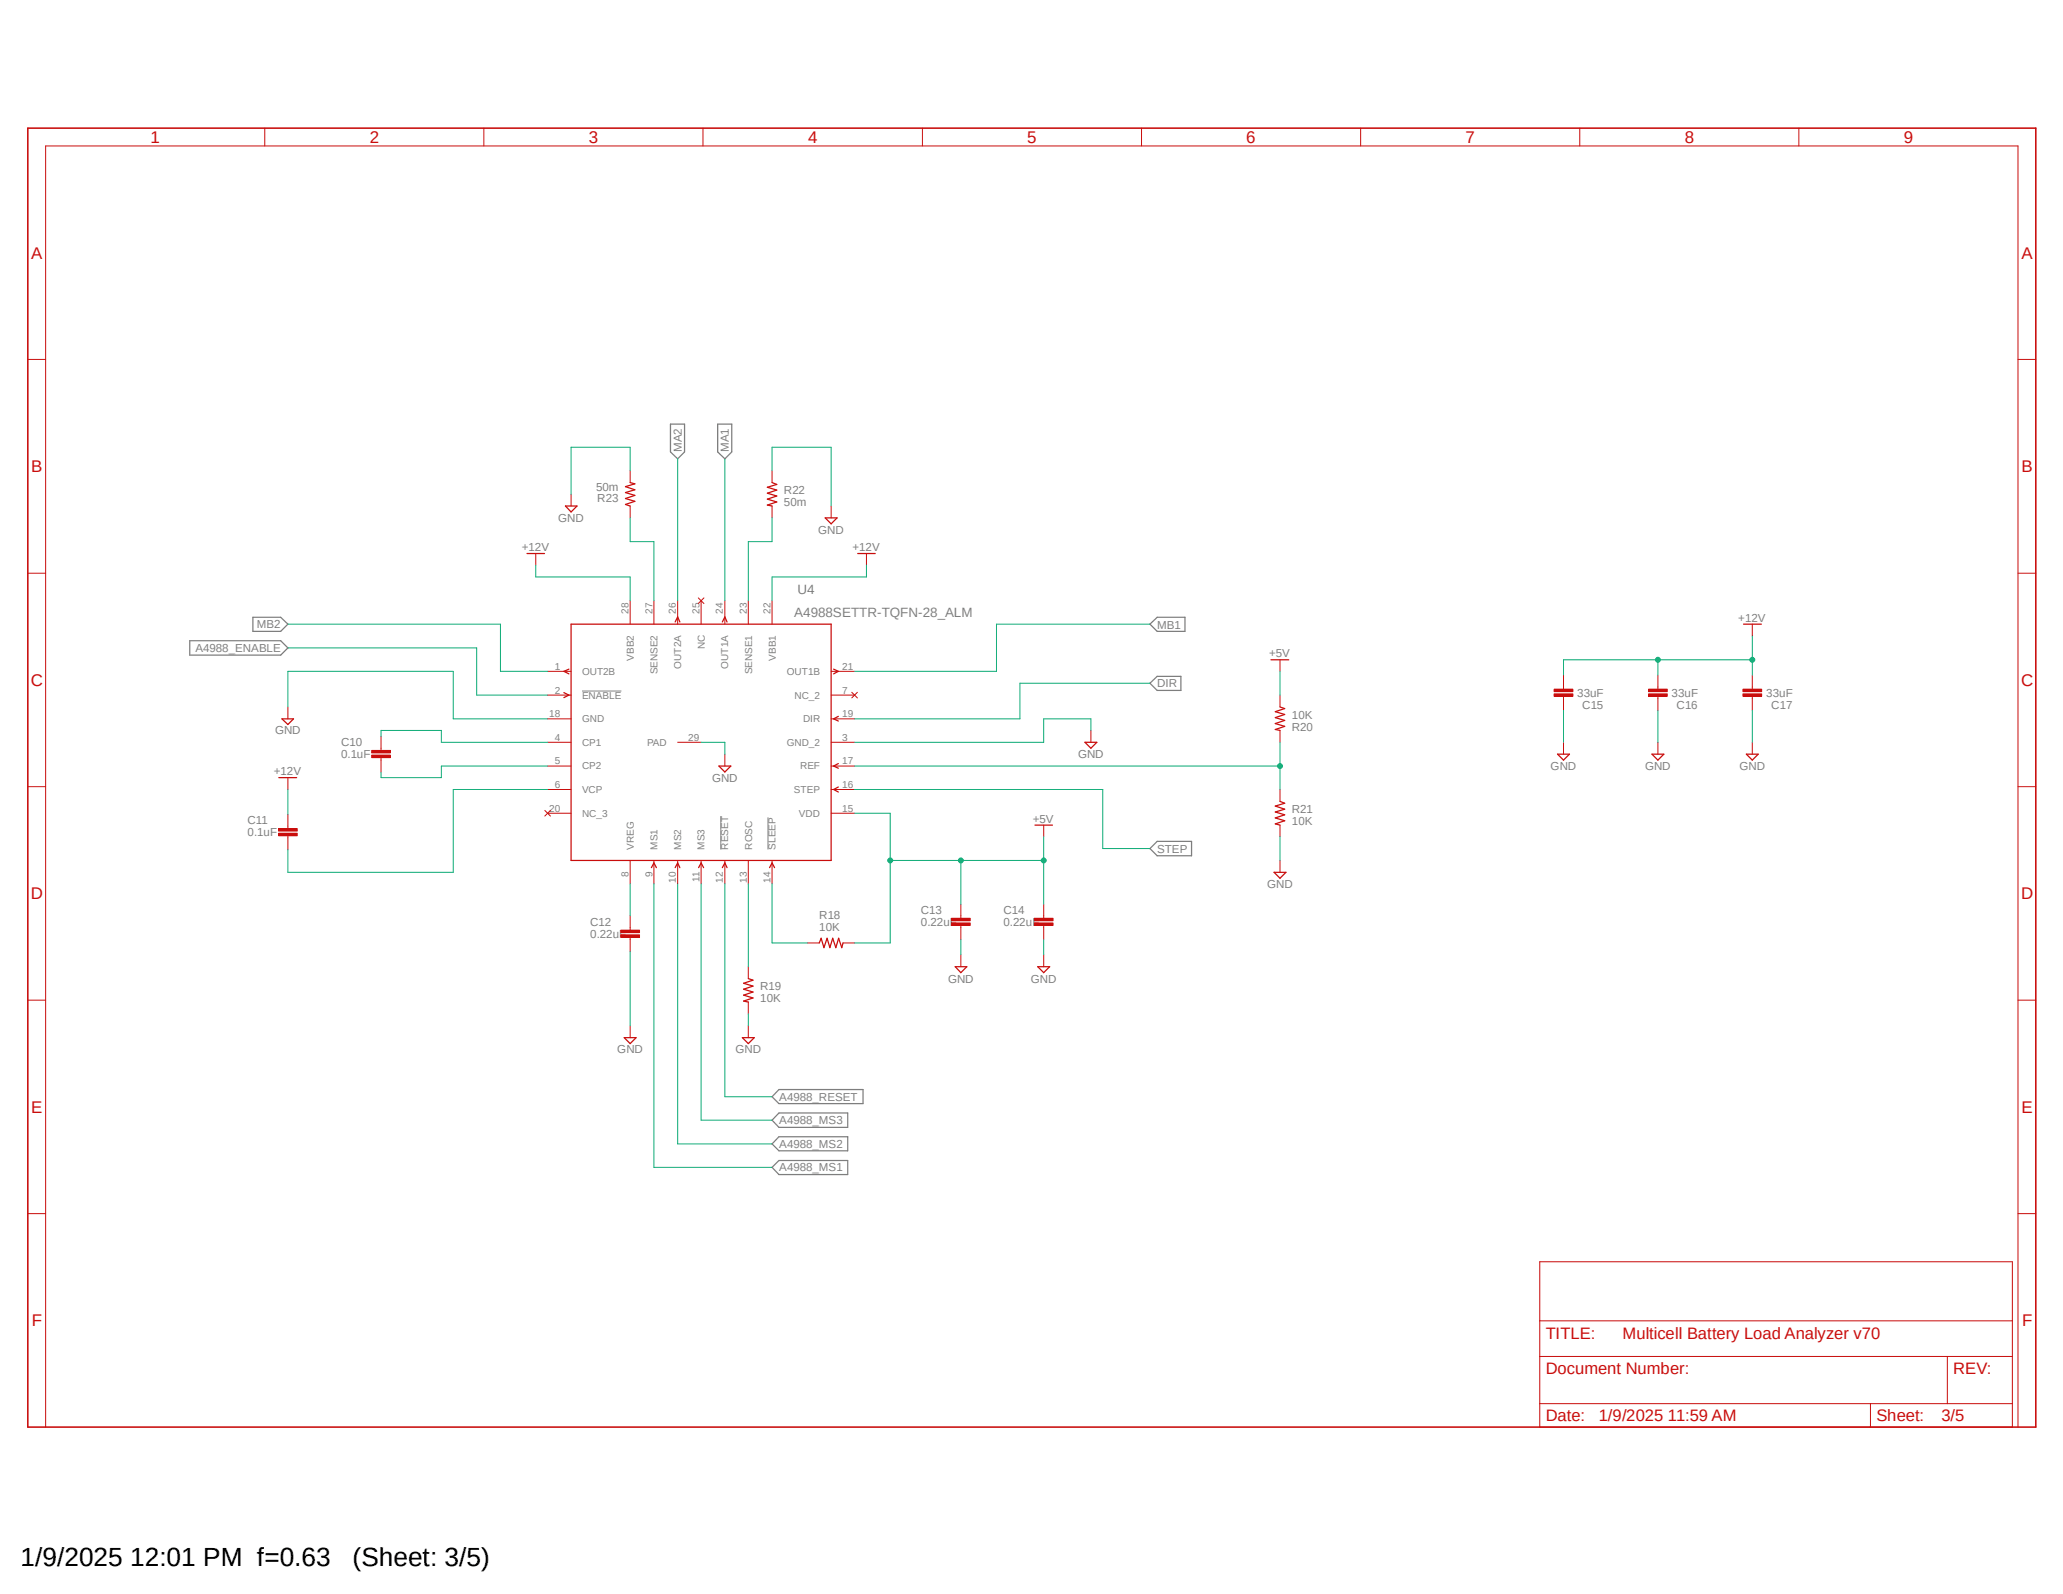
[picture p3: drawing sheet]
<svg xmlns="http://www.w3.org/2000/svg" width="279mm" height="216mm" viewBox="0 0 279 216" stroke-linecap="round" stroke-linejoin="round" font-family="sans-serif">
<path d="M3.4 17.1l272.6 176.6M276 17.1l-272.6 176.6" fill="none" stroke="#fff" stroke-width=".14"/>
<path d="M78.8 93.6h5.4M97.6 110.5v4.6M104 110.7v4.4" fill="none" stroke="#808080" stroke-width=".14"/>
<path d="M90.8 57.4h1.9v3.8l-.9 .9-1-.9zM97.2 57.4h1.9v3.8l-.9 .9-1-.9zM25.7 86.8h12.3l1 1-1 .9h-12.3zM34.2 83.6h3.8l1 .9-1 1h-3.8zM155.7 84.5l1-.9h3.8v1.9h-3.8zM155.7 92.5l1-.9h3.2v1.9h-3.2zM155.7 114.9l1-.9h4.7v1.9h-4.7zM104.6 158.1l.9-.9h9.3v1.9h-9.3zM105.5 150.7h9.3v2h-9.3l-.9-1zM105.5 154h9.3v1.9h-9.3l-.9-1zM105.5 147.6h11.4v1.9h-11.4l-.9-1z" fill="none" stroke="#808080" stroke-width=".17"/>
<path d="M3.8 17.4h271.9v175.9h-271.9z" fill="none" stroke="#c90d0c" stroke-width=".21"/>
<g fill="none" stroke="#c90d0c" stroke-width=".14">
<path d="M35.9 17.4v2.4M65.5 17.4v2.4M95.2 17.4v2.4M124.9 17.4v2.4M154.6 17.4v2.4M184.3 17.4v2.4M214 17.4v2.4M243.6 17.4v2.4M3.8 48.7h2.4M273.3 48.7h2.4M3.8 77.6h2.4M72.6 75v1.5"/>
<path d="M77.3 67v1.5M85.3 63.8v1.6M85.3 68.5v1.6M104.6 63.8v1.6M104.6 68.5v1.6M112.6 68.5v1.6M117.3 75v1.5M273.3 77.6h2.4M39 95.8v1.6M51.6 99.7v2M74.2 94.1h3.1M74.2 97.4h3.1"/>
<path d="M74.2 90.9h3.1M85.3 81.4v3.1M88.6 81.4v3.1M91.8 81.4v3.1M94.6 81l.7 .7M95 81.4v3.1M95.3 81l-.7 .7M98.2 81.4v3.1M101.3 81.4v3.1M104.6 81.4v3.1M112.6 94.1h3.1M112.6 97.4h3.1"/>
<path d="M112.6 90.9h3.1M115.4 93.8l.7 .7M116.1 93.8l-.7 .7M147.7 98.9v1.6M173.4 89.4v1.5M173.4 94.1v1.7M173.4 98.9v1.6M210.5 93.3h2.5v.4h-2.5zM210.5 94h2.5v.3h-2.5zM211.8 91.4v1.9M211.8 94.3v1.9M223.3 93.3h2.5v.4h-2.5z"/>
<path d="M223.3 94h2.5v.3h-2.5zM224.5 91.4v1.9M224.5 94.3v1.9M236.1 93.3h2.5v.4h-2.5zM236.1 94h2.5v.3h-2.5zM237.3 84.5v1.6M237.3 91.4v1.9M237.3 94.3v1.9M3.8 106.6h2.4M37.7 112.9h2.6v.3h-2.6zM37.7 112.2h2.6v.4h-2.6zM39 105.3v1.6"/>
<path d="M39 110.3v1.9M39 113.2v1.9M50.3 102.3h2.6v.3h-2.6zM50.3 101.6h2.6v.4h-2.6zM51.6 102.6v2M73.8 109.8l.7 .7M74.2 100.5h3.1M74.2 103.8h3.1M74.2 106.9h3.1M74.2 110.2h3.1M74.5 109.8l-.7 .7M85.3 116.5v3.2"/>
<path d="M88.6 116.5v3.2M91.8 100.5h3.2M91.8 116.5v3.2M95 116.5v3.2M98.2 102.2v1.6M98.2 116.5v3.2M101.3 116.5v3.2M104.6 116.5v3.2M112.6 100.5h3.1M112.6 103.8h3.1M112.6 106.9h3.1M112.6 110.2h3.1"/>
<path d="M141.4 111.8v1.5M173.4 106.9v1.6M173.4 111.8v1.5M173.4 116.5v1.7M211.8 100.5v1.7M224.5 100.5v1.7M237.3 100.5v1.7M273.3 106.6h2.4M3.8 135.5h2.4M84.1 126.6h2.5v.4h-2.5zM84.1 126h2.5v.3h-2.5zM85.3 124v2"/>
<path d="M85.3 126.9v2M85.3 138.9v1.6M101.3 130.9v1.6M101.3 135.7v1.6M101.3 138.9v1.6M109.3 127.7h1.7M114.2 127.7h1.5M128.9 125h2.5v.3h-2.5zM128.9 124.4h2.5v.3h-2.5zM130.1 122.5v1.9M130.1 125.3v2M130.1 129.3v1.6"/>
<path d="M140.1 125h2.5v.3h-2.5zM140.1 124.4h2.5v.3h-2.5zM141.4 122.5v1.9M141.4 125.3v2M141.4 129.3v1.6M273.3 135.5h2.4M3.8 164.4h2.4M208.5 170.9h64v22.4h-64zM208.5 178.9h64M273.3 164.4h2.4M6.2 193.3v-173.5h267.1v173.5M208.5 183.7h64"/>
<path d="M208.5 190.1h64M253.3 190.1v3.2M263.7 183.7v6.4"/>
</g>
<g fill="none" stroke="#c90d0c" stroke-width=".34">
<path d="M210.5 93.5h2.5M210.5 94.1h2.5M223.3 93.5h2.5M223.3 94.1h2.5M236.1 93.5h2.5M236.1 94.1h2.5M37.7 113h2.6M37.7 112.4h2.6M50.3 102.4h2.6M50.3 101.8h2.6M84.1 126.8h2.5M84.1 126.2h2.5"/>
<path d="M128.9 125.2h2.5M128.9 124.5h2.5M140.1 125.2h2.5M140.1 124.5h2.5"/>
</g>
<g fill="none" stroke="#c90d0c" stroke-width=".17">
<path d="M71.4 75h2.3M76.6 68.5h1.5l-.8 .8zM85.3 65.4l.7 .1-1.3 .4 1.3 .4-1.3 .4 1.3 .4-1.3 .4 1.3 .4-1.3 .4 .6 .2M104.6 65.4l.6 .2-1.3 .4 1.3 .4-1.3 .4 1.3 .4-1.3 .4 1.3 .4-1.3 .4 .7 .1M111.8 70.1h1.6l-.8 .9zM116.2 75h2.3M38.2 97.4h1.6l-.8 .7zM76.4 93.8l.6 .3-.6 .4M77 90.6l-.6 .3 .6 .4M77.3 84.5h35.3v32h-35.3zM91.4 84.2l.4-.6 .3 .6M97.8 84.2l.4-.6 .3 .6"/>
<path d="M112.9 90.6l.6 .3-.6 .4M113.5 97l-.6 .4 .6 .3M172.1 89.4h2.4M173.4 95.8l.6 .2-1.3 .4 1.3 .4-1.3 .4 1.3 .4-1.3 .4 1.3 .4-1.3 .4 .7 .1M236.1 84.5h2.4M37.8 105.3h2.4M88.2 117.5l.4-.6 .3 .6M91.4 117.5l.4-.6 .3 .6M94.6 117.5l.4-.6 .3 .6M97.4 103.8h1.6l-.8 .8zM97.8 117.5l.4-.6 .3 .6M104.2 117.5l.4-.6 .3 .6"/>
<path d="M113.5 106.6l-.6 .3 .6 .4M113.5 103.4l-.6 .4 .6 .3M140.2 111.8h2.3M146.9 100.5h1.6l-.8 .8zM172.6 118.2h1.6l-.8 .8zM173.4 108.5l.6 .3-1.3 .4 1.3 .4-1.3 .4 1.3 .4-1.3 .4 1.3 .4-1.3 .4 .7 .2M210.9 102.2h1.7l-.8 .8zM223.7 102.2h1.6l-.8 .8zM236.5 102.2h1.6l-.8 .8zM101.3 132.5l.7 .3-1.3 .4 1.3 .4-1.3 .4 1.3 .4-1.3 .4 1.3 .4-1.3 .4 .6 .1M111 127.7l.2-.6 .4 1.3 .4-1.3 .4 1.3 .4-1.3 .4 1.3 .4-1.3 .4 1.3 .2-.7M129.4 130.9h1.5l-.8 .8z"/>
<path d="M140.5 130.9h1.7l-.8 .8zM84.5 140.5h1.6l-.8 .9zM100.5 140.5h1.7l-.9 .9z"/>
</g>
<g fill="none" stroke="#0dab76" stroke-width=".14">
<path d="M85.3 63.8v-3.2h-8v6.4M85.3 70.1v3.3h3.3v8M91.8 62.1v19.3M98.2 62.1v19.3M104.6 70.1v3.3h-3.3v8M104.6 63.8v-3.2h8v7.9M39 95.8v-4.9h22.4v6.5h12.8M39 84.5h28.8v6.4h6.4M51.6 99.7v-.8h8.2v1.6h14.4M147.7 98.9v-1.5h-6.3v3.1h-25.7M155.7 84.5h-20.7v6.4h-19.3M211.8 96.2v4.3"/>
<path d="M224.5 96.2v4.3M237.3 96.2v4.3M74.2 103.8h-14.4v1.5h-8.2v-.7M85.3 119.7v4.3M88.6 119.7v38.4h16M91.8 119.7v35.2h12.8M95 100.5h3.2v1.7M95 119.7v32h9.6M98.2 119.7v28.8h6.4M101.3 119.7v11.2M104.6 119.7v8h4.7M115.7 103.8h57.7"/>
<path d="M115.7 106.9h33.7v8h6.3M173.4 100.5v6.4M173.4 113.3v3.2M85.3 128.9v10M101.3 137.3v1.6M130.1 127.3v2M141.4 127.3v2"/>
</g>
<circle cx="173.4" cy="103.8" r=".33" fill="#0dab76"/>
<g fill="none" stroke="#0dab76" stroke-width=".14">
<path d="M72.6 76.5v1.6h12.7v3.3M117.3 76.5v1.6h-12.7v3.3M155.7 92.5h-17.6v4.9h-22.4M224.5 89.4v2M237.3 86.1v5.3M237.3 89.4h-25.5v2M39 106.9v3.4M74.2 106.9h-12.8v11.3h-22.4v-3.1"/>
<circle cx="173.4" cy="103.8" r=".33"/>
</g>
<circle cx="237.3" cy="89.4" r=".33" fill="#0dab76"/>
<circle cx="237.3" cy="89.4" r=".33" fill="none" stroke="#0dab76" stroke-width=".14"/>
<circle cx="224.5" cy="89.4" r=".33" fill="#0dab76"/>
<g fill="none" stroke="#0dab76" stroke-width=".14">
<path d="M173.4 90.9v3.2M115.7 110.2h4.9v17.5h-4.9M120.6 116.5h20.8M130.1 116.5v6M141.4 113.3v9.2"/>
<circle cx="224.5" cy="89.4" r=".33"/>
</g>
<circle cx="141.4" cy="116.5" r=".33" fill="#0dab76"/>
<circle cx="141.4" cy="116.5" r=".33" fill="none" stroke="#0dab76" stroke-width=".14"/>
<circle cx="130.1" cy="116.5" r=".33" fill="#0dab76"/>
<circle cx="130.1" cy="116.5" r=".33" fill="none" stroke="#0dab76" stroke-width=".14"/>
<circle cx="120.6" cy="116.5" r=".33" fill="#0dab76"/>
<g fill="none" stroke="#0dab76" stroke-width=".14">
<path d="M39 87.8h25.6v6.3h9.6"/>
<circle cx="120.6" cy="116.5" r=".33"/>
</g>
<g font-size="3.6">
<text x="2.8" y="212.1">1/9/2025 12:01 PM f=0.63</text>
<text x="47.7" y="212.1">(Sheet: 3/5)</text>
</g>
<g font-size="2.3" fill="#c90d0c">
<text x="20.4" y="19.4">1</text>
<text x="50.1" y="19.4">2</text>
<text x="79.8" y="19.4">3</text>
<text x="109.4" y="19.4">4</text>
<text x="139.1" y="19.4">5</text>
<text x="168.8" y="19.4">6</text>
<text x="198.5" y="19.4">7</text>
<text x="228.2" y="19.4">8</text>
<text x="257.8" y="19.4">9</text>
<text x="4.2" y="35.1">A</text>
<text x="273.8" y="35.1">A</text>
<text x="4.2" y="64">B</text>
<text x="273.8" y="64">B</text>
<text x="4.2" y="92.9">C</text>
<text x="273.7" y="92.9">C</text>
<text x="4.2" y="121.8">D</text>
<text x="273.7" y="121.8">D</text>
<text x="4.2" y="150.7">E</text>
<text x="273.8" y="150.7">E</text>
<text x="4.3" y="179.7">F</text>
<text x="273.9" y="179.7">F</text>
</g>
<g font-size="2.2" fill="#c90d0c">
<text x="209.3" y="181.3">TITLE:</text>
<text x="219.8" y="181.3">Multicell Battery Load Analyzer v70</text>
<text x="209.3" y="186.1">Document Number:</text>
<text x="264.5" y="186.1">REV:</text>
<text x="209.3" y="192.5">Date:</text>
<text x="216.5" y="192.5">1/9/2025 11:59 AM</text>
<text x="254.1" y="192.5">Sheet:</text>
<text x="262.9" y="192.5">3/5</text>
</g>
<g font-size="1.8" fill="#808080">
<text x="107.6" y="83.6">A4988SETTR-TQFN-28_ALM</text>
<text x="108" y="80.4">U4</text>
</g>
<g font-size="1.6" fill="#808080">
<text x="92.3" y="61.2" transform="rotate(-90 92.3 61.2)">MA2</text>
<text x="98.7" y="61.2" transform="rotate(-90 98.7 61.2)">MA1</text>
<text x="75.6" y="70.7">GND</text>
<text x="80.7" y="66.5">50m</text>
<text x="80.9" y="68">R23</text>
<text x="106.2" y="68.5">50m</text>
<text x="106.2" y="67">R22</text>
<text x="70.7" y="74.6">+12V</text>
<text x="110.8" y="72.3">GND</text>
<text x="115.4" y="74.6">+12V</text>
<text x="26.5" y="88.3">A4988_ENABLE</text>
<text x="34.8" y="85.1">MB2</text>
<text x="156.7" y="85.1">MB1</text>
<text x="171.9" y="89">+5V</text>
<text x="235.4" y="84.2">+12V</text>
<text x="156.7" y="93.1">DIR</text>
<text x="213.6" y="94.4">33uF</text>
<text x="214.3" y="96">C15</text>
<text x="226.4" y="94.4">33uF</text>
<text x="227.1" y="96">C16</text>
<text x="239.2" y="94.4">33uF</text>
<text x="239.9" y="96">C17</text>
<text x="37.3" y="99.5">GND</text>
<text x="46.2" y="101.1">C10</text>
<text x="175" y="97.4">10K</text>
<text x="175" y="99">R20</text>
<text x="37.1" y="105">+12V</text>
<text x="46.2" y="102.7">0.1uF</text>
<text x="96.4" y="105.9">GND</text>
<text x="146" y="102.7">GND</text>
<text x="210" y="104.3">GND</text>
<text x="222.8" y="104.3">GND</text>
<text x="235.6" y="104.3">GND</text>
<text x="33.5" y="113.2">0.1uF</text>
<text x="33.5" y="111.7">C11</text>
<text x="139.9" y="111.4">+5V</text>
<text x="175" y="111.8">10K</text>
<text x="175" y="110.1">R21</text>
<text x="156.7" y="115.5">STEP</text>
<text x="79.9" y="125.4">C12</text>
<text x="111" y="124.5">R18</text>
<text x="124.7" y="125.4">0.22uF</text>
<text x="124.7" y="123.8">C13</text>
<text x="135.9" y="125.4">0.22uF</text>
<text x="135.9" y="123.8">C14</text>
<text x="171.6" y="120.3">GND</text>
<text x="79.9" y="127">0.22uF</text>
<text x="111" y="126.2">10K</text>
<text x="103" y="135.7">10K</text>
<text x="103" y="134.2">R19</text>
<text x="128.4" y="133.1">GND</text>
<text x="139.6" y="133.1">GND</text>
<text x="83.6" y="142.7">GND</text>
<text x="99.6" y="142.7">GND</text>
<text x="105.5" y="149.1">A4988_RESET</text>
<text x="105.5" y="155.5">A4988_MS2</text>
<text x="105.5" y="152.3">A4988_MS3</text>
<text x="105.5" y="158.7">A4988_MS1</text>
</g>
<g font-size="1.4" fill="#808080">
<text x="85.1" y="83.1" transform="rotate(-90 85.1 83.1)">28</text>
<text x="88.3" y="83.1" transform="rotate(-90 88.3 83.1)">27</text>
<text x="91.5" y="83.1" transform="rotate(-90 91.5 83.1)">26</text>
<text x="94.7" y="83.1" transform="rotate(-90 94.7 83.1)">25</text>
<text x="97.9" y="83.1" transform="rotate(-90 97.9 83.1)">24</text>
<text x="101.1" y="83.1" transform="rotate(-90 101.1 83.1)">23</text>
<text x="104.4" y="83.1" transform="rotate(-90 104.4 83.1)">22</text>
<text x="85.9" y="89.5" transform="rotate(-90 85.9 89.5)">VBB2</text>
<text x="95.5" y="88" transform="rotate(-90 95.5 88)">NC</text>
<text x="105.1" y="89.5" transform="rotate(-90 105.1 89.5)">VBB1</text>
<text x="75.1" y="93.9">2</text>
<text x="75.1" y="90.7">1</text>
<text x="78.8" y="94.6">ENABLE</text>
<text x="78.8" y="91.4">OUT2B</text>
<text x="89.1" y="91.4" transform="rotate(-90 89.1 91.4)">SENSE2</text>
<text x="92.2" y="90.6" transform="rotate(-90 92.2 90.6)">OUT2A</text>
<text x="98.6" y="90.6" transform="rotate(-90 98.6 90.6)">OUT1A</text>
<text x="101.9" y="91.4" transform="rotate(-90 101.9 91.4)">SENSE1</text>
<text x="106.6" y="91.4">OUT1B</text>
<text x="107.6" y="94.7">NC_2</text>
<text x="114" y="93.9">7</text>
<text x="114" y="90.7">21</text>
<text x="74.4" y="97.1">18</text>
<text x="75.1" y="100.3">4</text>
<text x="78.8" y="101">CP1</text>
<text x="78.8" y="97.8">GND</text>
<text x="87.6" y="101">PAD</text>
<text x="93.2" y="100.3">29</text>
<text x="106.6" y="101">GND_2</text>
<text x="108.8" y="97.8">DIR</text>
<text x="114" y="100.3">3</text>
<text x="114" y="97.1">19</text>
<text x="75.1" y="103.5">5</text>
<text x="75.1" y="106.7">6</text>
<text x="78.8" y="104.2">CP2</text>
<text x="78.8" y="107.4">VCP</text>
<text x="107.5" y="107.4">STEP</text>
<text x="108.4" y="104.2">REF</text>
<text x="114" y="106.7">16</text>
<text x="114" y="103.5">17</text>
<text x="74.4" y="109.9">20</text>
<text x="78.8" y="110.6">NC_3</text>
<text x="108.2" y="110.6">VDD</text>
<text x="114" y="109.9">15</text>
<text x="85.1" y="118.8" transform="rotate(-90 85.1 118.8)">8</text>
<text x="85.9" y="115.1" transform="rotate(-90 85.9 115.1)">VREG</text>
<text x="88.3" y="118.8" transform="rotate(-90 88.3 118.8)">9</text>
<text x="89" y="115.1" transform="rotate(-90 89 115.1)">MS1</text>
<text x="91.5" y="119.5" transform="rotate(-90 91.5 119.5)">10</text>
<text x="92.2" y="115.1" transform="rotate(-90 92.2 115.1)">MS2</text>
<text x="94.7" y="119.4" transform="rotate(-90 94.7 119.4)">11</text>
<text x="95.4" y="115.1" transform="rotate(-90 95.4 115.1)">MS3</text>
<text x="97.9" y="119.5" transform="rotate(-90 97.9 119.5)">12</text>
<text x="98.6" y="115.1" transform="rotate(-90 98.6 115.1)">RESET</text>
<text x="101.1" y="119.5" transform="rotate(-90 101.1 119.5)">13</text>
<text x="101.9" y="115.1" transform="rotate(-90 101.9 115.1)">ROSC</text>
<text x="104.4" y="119.5" transform="rotate(-90 104.4 119.5)">14</text>
<text x="105" y="115.1" transform="rotate(-90 105 115.1)">SLEEP</text>
</g>
</svg>
